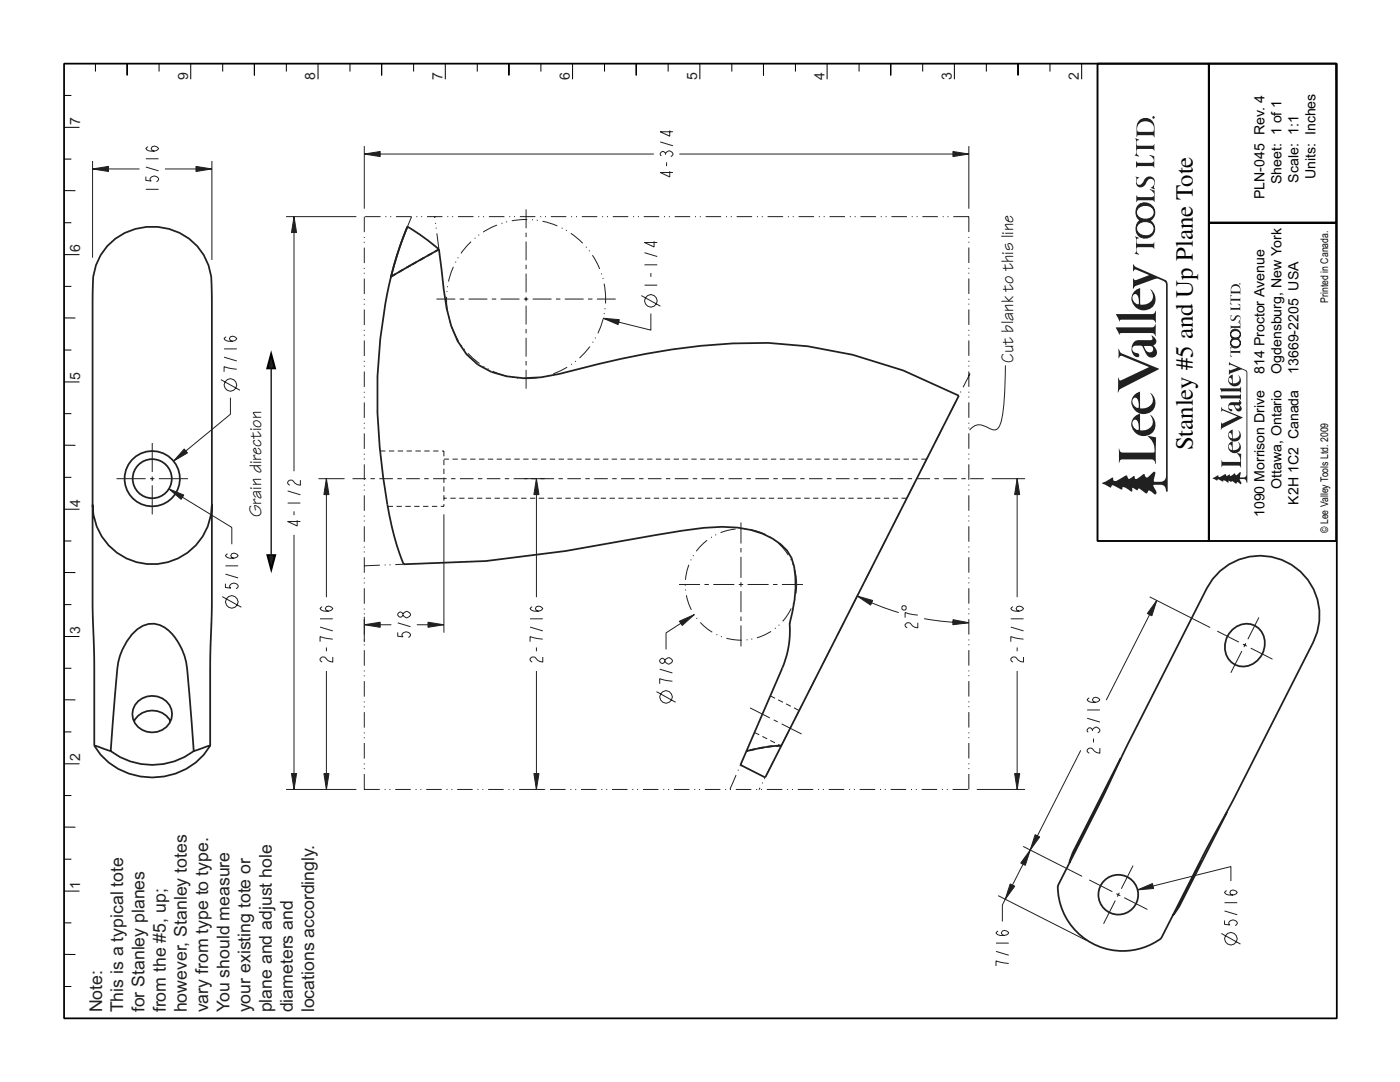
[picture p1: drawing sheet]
<svg xmlns="http://www.w3.org/2000/svg" width="279mm" height="216mm" viewBox="0 0 279 216" stroke-linecap="round" stroke-linejoin="round" font-family="sans-serif">
<g fill="none" stroke="#231f20" stroke-width=".35">
<path d="M78 55.2a105.1 105.1 0 0 0-1.5 40.1 70.9 70.9 0 0 0 3.6 16.1l.5 1.2 16.4-.7 15.9-2 23.2-4a33.8 33.8 0 0 1 13.8-.2 13.7 13.7 0 0 1 7.2 4.1 11.3 11.3 0 0 1 1.7 7.5l-.2 2.4-1 4.8M87.6 49.8l1.5 11.7a17.1 17.1 0 0 0 6.3 11.3 18.4 18.4 0 0 0 12.6 2.5l3.7-.7a162 162 0 0 1 34.5-6.1l7.1-.1 7.9 .7 9 1.7 10.1 3.1 11.1 5.1-38.7 76.1-4.9-2.5 8.3-19.2a19.1 19.1 0 0 0 1.5-9M87.6 49.8l-3.4-2.7-2.9-1.9-2.1 5.7-1.2 4.3M87.6 49.8l-9.6 5.4M18.5 100.7a11.9 11.9 0 0 0 11.9 11.9 11.9 11.9 0 0 0 11.9-11.9M243.5 113.9a11.9 11.9 0 0 1 15.2-.6 11.9 11.9 0 0 1 3.4 14.9l-15.8 31-6 11.2-8.6 16.8a13 13 0 0 1-13.5 1.2 13 13 0 0 1-7.1-11.6l8.6-16.9 5.4-11.5 15.7-31 1.2-1.9zM27.6 139.9a4 4 0 0 1 4.2-.8 4 4 0 0 1 2.5 3.4 4 4 0 0 1-3.9 3.6 4 4 0 0 1-4-3.6l.1-.9 .4-.9zM246 125.6a3.8 3.8 0 0 1 4.4-.8 3.8 3.8 0 0 1 2 4.1 4.4 4.4 0 0 1-5.9 3.7 4.3 4.3 0 0 1-.5-7zM18.8 148.8l3.3 1.1M18.8 148.8a13.7 13.7 0 0 0 23.1 0M18.8 148.8v-16.9l-.3-11.3v-63.6a11.7 11.7 0 0 1 15.2-11.3 11.3 11.3 0 0 1 8.5 11.3l.1 63.6-.3 11.3-.1 16.9M22.1 149.9a13.8 13.8 0 0 0 16.6 0"/>
<path d="M22.1 149.9l1.3-16.5a12.1 12.1 0 0 1 4-7.8 4.7 4.7 0 0 1 7 .9l1.1 1.5a12.4 12.4 0 0 1 1.8 5.4l1.4 16.5M26.8 143.9a4.1 4.1 0 0 1 7.2 0M41.9 148.8l-3.2 1.1M155.9 148.8l-3.1 .3-3.8 .8M223.6 151.3l-9.5 18.8-.7 2.1M244.9 162.1l-9.5 18.8-1.3 1.7"/>
<circle cx="30.4" cy="95.5" r="3.9"/>
<circle cx="30.4" cy="95.5" r="5.5"/>
<circle cx="223.2" cy="178.5" r="4"/>
</g>
<path d="M78 55.2l4.2-2.4M82.2 52.8l3.1-1.7M85.3 51.1l2.3-1.3M155.9 148.8l-3.1 .3-3.8 .8" fill="none" stroke="#231f20" stroke-width=".35" stroke-dasharray="1.1 .7" stroke-linecap="butt"/>
<path d="M75.9 90h12.7M88.6 90v11M181 99.4h-92.4M184.9 91.6h-96.3M77.4 101h11.2M153.7 138.8l5.8 3M150.6 146.1l5.3 2.8" fill="none" stroke="#231f20" stroke-width=".2" stroke-dasharray="1.1 .7" stroke-linecap="butt"/>
<g fill="none" stroke="#231f20" stroke-width=".2">
<path d="M244.8 177.7l-.4 .4a1.72 1.72 0 0 0 2.5 0 .99 .99 0 0 0-1.2-.4l-.3 .4 .3 .4 .4 .1M245.7 175.8v-2.9l-18.7 4.7M198.8 188.2h2.5M198.8 189.8l2.5 .8M199.2 185.8l-.4 .4a1.72 1.72 0 0 0 2.5 0 .99 .99 0 0 0-1.3-.4l-.2 .4 .2 .3 .5 .2M201.3 192.3l-2.5-.6v1.1M243.7 186.3l3.9 2.1M244.4 183.7v.7l1 .2-.2-.3a.85 .85 0 0 1 .9-.8 .85 .85 0 0 1 .8 .8l-.4 .4M244.4 181.8l2.5 .7M244.4 180.1h2.5"/>
<circle cx="245.7" cy="187.3" r="1.25"/>
</g>
<path d="M205.6 169.6l-1 3.1-.9-.5z" fill="#231f20"/>
<path d="M205.6 169.6l-1 3.1-.9-.5z" fill="none" stroke="#231f20" stroke-width=".2"/>
<path d="M201.6 176.4l.9 .4-1.9 2.6z" fill="#231f20"/>
<path d="M201.7 123.5h2.6M201.7 125.1l2.6 .8M202.1 121.1l-.4 .3a1.72 1.72 0 0 0 2.6 0 .99 .99 0 0 0-1.3-.3l-.2 .3 .2 .4 .4 .2M203 129.2v.8M204.3 127.5l-2.6-.5v1M204.3 131.1v1a2.32 2.32 0 0 1-1.7-1h-.5l-.4 .4v.2l.4 .4M201.6 176.4l.9 .4-1.9 2.6z" fill="none" stroke="#231f20" stroke-width=".2"/>
<path d="M202.5 154.4h1l-.5 3.1z" fill="#231f20"/>
<path d="M202.5 154.4h1l-.5 3.1z" fill="none" stroke="#231f20" stroke-width=".2"/>
<path d="M203 95.5l.5 3.2h-1z" fill="#231f20"/>
<path d="M203 95.5l.5 3.2h-1zM217.4 139.3l-.4 .3a1.72 1.72 0 0 0 2.5 0 .99 .99 0 0 0-1.3-.3l-.2 .3 .2 .4 .5 .1M217 141.7h2.5M217 143.3l2.5 .8M217.2 146.1l-.2-.2a.58 .58 0 0 1 .6-.7l.4 .4a.76 .76 0 0 1 .9-.5 .76 .76 0 0 1 .6 .8l-.4 .3M218 145.6v.3M218.2 147.4v.7M219.5 149.3v1a2.32 2.32 0 0 1-1.7-1h-.4l-.4 .4v.2l.4 .4" fill="none" stroke="#231f20" stroke-width=".2"/>
<path d="M230.9 119.8l-1 3.1-.9-.5z" fill="#231f20"/>
<path d="M230.9 119.8l-1 3.1-.9-.5z" fill="none" stroke="#231f20" stroke-width=".2"/>
<path d="M206.6 166.5l.9 .5-1.9 2.6z" fill="#231f20"/>
<g fill="none" stroke="#231f20" stroke-width=".2">
<path d="M197.9 95.5h6.7M203 95.5v23.7M229.4 119.1l12.1 6.1M230.9 119.8l-10.1 19.9M180.2 120.9h.4l.2 .2v.4l-.2 .2h-.4l-.2-.2v-.4zM183.2 124.3v1a2.32 2.32 0 0 1-1.7-1h-.4l-.5 .3v.3l.5 .4M183.2 122.7l-2.6-.5v1M203 133.9v23.6M194.9 157.5h9.7M215.7 149.7l-15.7 30.9v3.3M199.2 178.7l17.6 8.9M204.2 168.9l11.8 6"/>
<path d="M206.6 166.5l.9 .5-1.9 2.6z"/>
</g>
<path d="M171.1 118.9l3.1 .9-.5 .9z" fill="#231f20"/>
<path d="M171.1 118.9l3.1 .9-.5 .9z" fill="none" stroke="#231f20" stroke-width=".2"/>
<path d="M190.2 123.6l3.2 .7-3.2 .4z" fill="#231f20"/>
<g fill="none" stroke="#231f20" stroke-width=".2">
<path d="M171.1 118.9a49.3 49.3 0 0 0 8.3 3.3M131 138l3.8 2.1M131.7 133.5l2.5 .8M132.7 131.7l-.4-.3a.58 .58 0 0 0-.6 .6l.4 .4 .4-.1 .2-.3M132.9 131.5a.72 .72 0 0 1 .8-.2 .72 .72 0 0 1 .5 .7l-.2 .3-.7 .2-.6-.5zM134.2 135.9l-2.5-.5v1M184.4 123.4a49.2 49.2 0 0 0 9 .9M190.2 123.6l3.2 .7-3.2 .4z"/>
<circle cx="132.9" cy="139.1" r="1.25"/>
</g>
<path d="M135.6 124l2.9-1.3-2.4 2.1z" fill="#231f20"/>
<path d="M105.8 123.5h2.5M105.8 125.1l2.5 .8M106.2 121.1l-.4 .3a1.72 1.72 0 0 0 2.5 0 .99 .99 0 0 0-1.2-.3l-.3 .3 .3 .4 .4 .2M107.1 129.2v.8M108.3 127.5l-2.5-.5v1M108.3 131.1v1a2.32 2.32 0 0 1-1.7-1h-.4l-.4 .4v.2l.4 .4M135.6 124l2.9-1.3-2.4 2.1z" fill="none" stroke="#231f20" stroke-width=".2"/>
<path d="M106.5 154.4h1.1l-.5 3.1z" fill="#231f20"/>
<path d="M107.1 95.5v23.7M79.4 126.2v.7l1 .2-.2-.3a.85 .85 0 0 1 .9-.7 .85 .85 0 0 1 .8 .7l-.4 .4M79.4 124.3l2.5 .7M80.4 122.5l-.4-.4a.58 .58 0 0 0-.6 .7l.4 .3h.2l.4-.3M80.6 122.3a.72 .72 0 0 1 .9-.3 .72 .72 0 0 1 .4 .8 .76 .76 0 0 1-.8 .5 .76 .76 0 0 1-.7-.8zM107.1 133.9v23.6M138.5 122.7l-5.6 3.6v3.3M106.5 157.5h2.1M106.5 154.4h1.1l-.5 3.1z" fill="none" stroke="#231f20" stroke-width=".2"/>
<path d="M72.7 124.7l3.2-.5v1z" fill="#231f20"/>
<path d="M72.7 124.7l3.2-.5v1z" fill="none" stroke="#231f20" stroke-width=".2"/>
<path d="M85.4 124.2l3.2 .5-3.2 .5z" fill="#231f20"/>
<path d="M85.4 124.2l3.2 .5-3.2 .5z" fill="none" stroke="#231f20" stroke-width=".2"/>
<path d="M72.7 30.7l3.2-.5v1z" fill="#231f20"/>
<path d="M72.7 30.7l3.2-.5v1zM57.4 98l2.5 .7M59.9 95.8v1a2.32 2.32 0 0 1-1.6-1h-.5l-.4 .4v.2l.4 .4M57.4 100.4h2.5M58.7 102v.8M59.3 103.8v1.1l-1.9-.8h2.5" fill="none" stroke="#231f20" stroke-width=".2"/>
<path d="M58.2 154.4h1l-.5 3.1z" fill="#231f20"/>
<path d="M58.2 154.4h1l-.5 3.1z" fill="none" stroke="#231f20" stroke-width=".2"/>
<path d="M58.7 43.2l.5 3.2h-1z" fill="#231f20"/>
<g fill="none" stroke="#231f20" stroke-width=".2">
<path d="M58.7 43.2l.5 3.2h-1zM44.1 75.8l3.8 2.1M44.7 71.3l2.6 .7M44.7 69.6h2.6M45.1 67.2l-.4 .4a1.72 1.72 0 0 0 2.6 0 .99 .99 0 0 0-1.3-.4l-.2 .4 .2 .4 .4 .1M47.3 73.7l-2.6-.5v1M44.4 119l3.8 2.2M45 116.5v.7l1 .2-.2-.3a.85 .85 0 0 1 .9-.8 .85 .85 0 0 1 .8 .8l-.4 .4M45 114.6l2.5 .7M45 112.9h2.5M45.4 110.5l-.4 .4a1.72 1.72 0 0 0 2.5 0 .99 .99 0 0 0-1.2-.4l-.3 .4 .3 .4 .4 .1M63.9 123.5h2.5"/>
<path d="M63.9 125.1l2.5 .8M64.3 121.1l-.4 .3a1.72 1.72 0 0 0 2.5 0 .99 .99 0 0 0-1.3-.3l-.2 .3 .2 .4 .5 .2M65.1 129.2v.8M66.4 127.5l-2.5-.5v1M66.4 131.1v1a2.32 2.32 0 0 1-1.7-1h-.4l-.4 .4v.2l.4 .4"/>
<circle cx="46" cy="76.8" r="1.25"/>
<circle cx="46.3" cy="120.1" r="1.25"/>
</g>
<path d="M64.6 154.4h1.1l-.6 3.1z" fill="#231f20"/>
<path d="M64.6 154.4h1.1l-.6 3.1z" fill="none" stroke="#231f20" stroke-width=".2"/>
<path d="M65.1 95.5l.6 3.2h-1.1z" fill="#231f20"/>
<g fill="none" stroke="#231f20" stroke-width=".2">
<path d="M29.1 35.2v.8l1.1 .1-.2-.2a.85 .85 0 0 1 .8-.8 .85 .85 0 0 1 .8 .8l-.4 .4M29.1 31.7h2.5M29.1 33.3l2.5 .8M29.1 37.8h2.5M29.5 29.3l-.4 .3a1.72 1.72 0 0 0 2.5 0 .99 .99 0 0 0-1.2-.3l-.2 .3 .2 .4 .4 .2M72.7 29.1v12.5M72.7 30.7h57.8M57.1 43.2h14M58.7 43.2v50.8M46 79.4v3.3l-11.4 9.3M33.7 97.6l12.6 7.6v3.4M63.6 95.5h5.2"/>
<path d="M65.1 95.5l.6 3.2h-1.1zM65.1 95.5v23.7M58.7 106.7v50.8M88.6 102.6v23.7M65.1 133.9v23.6M72.7 124.7h5.4M72.7 123.1v5M83.2 124.7h5.4M57.1 157.5h14"/>
</g>
<path d="M39.1 33.2l3.2 .5-3.2 .5z" fill="#231f20"/>
<path d="M39.1 33.2l3.2 .5-3.2 .5z" fill="none" stroke="#231f20" stroke-width=".2"/>
<path d="M18.5 33.7l3.1-.5v1z" fill="#231f20"/>
<path d="M18.5 33.7l3.1-.5v1zM18.5 32.1v19.3M18.5 33.7h9.3M32.9 33.7h9.4M42.3 32.1v19.8M131.8 28.3l2.5 .8M132 31.1l-.2-.2a.58 .58 0 0 1 .6-.7l.4 .4a.76 .76 0 0 1 .9-.5 .76 .76 0 0 1 .6 .8l-.4 .3M132.8 30.6v.3M133 32.4v.7M133.7 26v1.2l-1.9-.9h2.5M133.7 34.2v1.1l-1.9-.9h2.5" fill="none" stroke="#231f20" stroke-width=".2"/>
<path d="M190.2 30.2l3.2 .5-3.2 .5z" fill="#231f20"/>
<g fill="none" stroke="#231f20" stroke-width=".2">
<path d="M190.2 30.2l3.2 .5-3.2 .5zM128 59l3.8 2.1M128.6 50.4l2.6 .8M128.6 52.8h2.6M128.6 56.9h2.6M129.9 54.5v.8M130.5 48.1v1.2l-1.9-.9h2.6"/>
<circle cx="129.9" cy="60.1" r="1.25"/>
</g>
<path d="M120.4 63.5l3.2 .3-.2 1z" fill="#231f20"/>
<path d="M135.6 30.7h57.8M193.4 29.1v12.5M120.4 63.5l3.2 .3-.2 1zM129.9 62.6v3.3l-9.5-2.4" fill="none" stroke="#231f20" stroke-width=".2"/>
<path d="M227 177.6l3-1.3 .2 1z" fill="#231f20"/>
<path d="M227 177.6l3-1.3 .2 1z" fill="none" stroke="#231f20" stroke-width=".2"/>
<path d="M107.1 95.5l.5 3.2h-1.1z" fill="#231f20"/>
<path d="M107.1 95.5l.5 3.2h-1.1z" fill="none" stroke="#231f20" stroke-width=".2"/>
<path d="M36.8 89.6l.6 .8-2.8 1.6z" fill="#231f20"/>
<path d="M36.8 89.6l.6 .8-2.8 1.6z" fill="none" stroke="#231f20" stroke-width=".2"/>
<path d="M33.7 97.6l3 1.2-.6 .8z" fill="#231f20"/>
<g fill="none" stroke="#231f20" stroke-width=".2">
<path d="M87.1 59.7h3.8M91.7 59.7h.9M93.5 59.7h3.8M98.1 59.7h.9M99.9 59.7h3.8M104.6 59.7h.8M105 41.8v3.7M105 46.4v.9M105 48.2v3.7M105 52.8v.9M105 54.6v3.7M105 59.2v.9"/>
<path d="M106.3 59.7h3.8M111 59.7h.8M112.7 59.7h3.8M117.4 59.7h.8M119.1 59.7h3.8M105 61v3.8M105 65.6v.9M105 67.4v3.8M105 72v.9M105 73.8v3.8M200.7 72.9l-.1 3a38.6 38.6 0 0 1-.9 8.5 1.35 1.35 0 0 1-1.7 1.3l-.9-.4a2.52 2.52 0 0 0-3.6 .5M23.3 95.5h5.8"/>
<path d="M29.9 95.5h.9M30.4 88.4v5.8M30.4 95.1v.9M30.4 96.8v5.8M31.7 95.5h5.8M33.7 97.6l3 1.2-.6 .8zM70.3 95.5h2.8M73.9 95.5h.9M75.7 95.5h2.7M79.3 95.5h.9M81.1 95.5h2.7M84.7 95.5h.8"/>
<path d="M86.4 95.5h2.7M90 95.5h.9M91.8 95.5h2.7M95.4 95.5h.9M97.1 95.5h2.8M100.7 95.5h.9M102.5 95.5h8.1M111.5 95.5h.8M113.2 95.5h2.7M116.8 95.5h.9M118.6 95.5h2.7M122.2 95.5h.9"/>
<path d="M123.9 95.5h2.8M127.5 95.5h.9M129.3 95.5h2.7M132.9 95.5h.9M134.7 95.5h2.7M138.3 95.5h.8M140 95.5h2.7M143.6 95.5h.9M145.4 95.5h2.7M149 95.5h.9M150.7 95.5h2.8M154.3 95.5h.9"/>
<path d="M156.1 95.5h2.7M159.7 95.5h.9M161.5 95.5h2.7M165.1 95.5h.8M166.8 95.5h2.7M170.4 95.5h.9M172.2 95.5h2.7M175.8 95.5h.9M177.5 95.5h2.8M181.1 95.5h.9M182.9 95.5h2.7M186.5 95.5h.9"/>
<path d="M188.3 95.5h2.7M191.9 95.5h.8M193.6 95.5h2.7M135.5 116.6h4.2M140.6 116.6h.9M142.4 116.6h4.2M147.4 116.6h.9M147.9 104.3v4.2M147.9 109.3v.9M147.9 111.1v4.2M147.9 116.2v.9M147.9 118v4.1"/>
<path d="M149.2 116.6h4.2M154.3 116.6h.9M156 116.6h4.2M147.9 123v.9M147.9 124.8v4.2M242.9 125.9l4.4 2.2M247.8 129.9l-2.2 4.3M248 128.5l.8 .4M248.6 128.3l-.4 .8M249.6 129.3l4.4 2.2M251.2 123.2l-2.2 4.3M149.7 141.2l3.9 2.1"/>
<path d="M154.4 143.7l.8 .3M156 144.4l4 2.1M217.4 175.6l4.6 2.3M222.6 179.7l-2.4 4.6M222.8 178.3l.8 .4M223.4 178.1l-.4 .8M224.4 179.1l4.6 2.4M226.1 172.7l-2.3 4.6"/>
</g>
<path d="M72.7 43.2v114.3M81.1 45.7l1-2.4M87.6 49.6l-.9-6.4M120.9 59.7a15.9 15.9 0 0 0-23.4-14 15.9 15.9 0 0 0-1.4 27.2 15.9 15.9 0 0 0 24.7-11.6l.1-1.6M193.4 43.2h-120.7M193.6 74.5l-42.1 83.1M72.7 112.9l7.8-.3M159 116.6a11.1 11.1 0 0 0-16.3-9.8 11.1 11.1 0 0 0-1.1 19 11.1 11.1 0 0 0 17.3-7.9l.1-1.3M72.7 157.5h120.7M145.7 157.5l2.1-4.9M193.4 157.5v-114.3" fill="none" stroke="#231f20" stroke-width=".2" stroke-dasharray="3.1 1 .2 .8 .2 1" stroke-linecap="butt"/>
<path d="M54.1 73v38.3" fill="none" stroke="#010202" stroke-width=".2"/>
<g fill="#010202">
<path d="M53.1 110.6h2.1l-1.1 3.8z"/>
<path d="M54.1 69.9l1 3.8h-2z"/>
</g>
<path d="M54.1 73v38.3" fill="none" stroke="#231f20" stroke-width=".2"/>
<g fill="#231f20">
<path d="M53.6 110.9h1l-.5 1.9z"/>
<path d="M54.1 71.4l.5 1.9h-1z"/>
</g>
<path d="M12.8 12.7h254v190.5h-254z" fill="none" stroke="#010202" stroke-width=".35"/>
<path d="M219 12.7h22.3v95.2h-22.3zM241.3 12.7h25.4v31.7h-25.4zM241.3 44.4h25.4v63.5h-25.4z" fill="none" stroke="#010202" stroke-width=".38"/>
<g fill="none" stroke="#010202" stroke-width=".2">
<path d="M12.8 19h1.4M19 12.7v1.6M25.4 12.7v2.4M31.7 12.7v1.6M38.1 12.7v3.1M44.4 12.7v1.6M50.8 12.7v2.4M57.1 12.7v1.6M63.5 12.7v3.1M69.8 12.7v1.6M76.2 12.7v2.4M82.5 12.7v1.6"/>
<path d="M88.9 12.7v3.1M95.2 12.7v1.6M101.6 12.7v2.4M107.9 12.7v1.6M114.3 12.7v3.1M120.6 12.7v1.6M127 12.7v2.4M133.3 12.7v1.6M139.7 12.7v3.1M146 12.7v1.6M152.4 12.7v2.4M158.7 12.7v1.6"/>
<path d="M165.1 12.7v3.1M171.4 12.7v1.6M177.8 12.7v2.4M184.1 12.7v1.6M190.5 12.7v3.1M196.8 12.7v1.6M203.2 12.7v2.4M209.5 12.7v1.6M215.9 12.7v3.1M241.3 12.7v3.1M266.7 12.7v3.1M12.8 31.7h1.4"/>
<path d="M12.8 38l2.3 .1M12.8 25.4h3.1M12.8 57.1h1.4M12.8 44.4h1.4M12.8 50.8h3.1M12.8 69.8h1.4M12.8 76.2h3.1M12.8 63.4l2.3 .1M12.8 95.2h1.4M12.8 82.5h1.4M12.8 88.8l2.3 .1M12.8 107.9h1.4"/>
<path d="M12.8 114.2l2.3 .1M12.8 101.6h3.1M12.8 133.3h1.4M12.8 120.6h1.4M12.8 139.6l2.3 .1M12.8 127h3.1M12.8 158.7h1.4M12.8 146h1.4M12.8 152.4h3.1M12.8 171.4h1.4M12.8 177.8h3.1M12.8 165l2.3 .1"/>
<path d="M12.8 196.8h1.4M12.8 184.1h1.4M12.8 190.4l2.3 .1"/>
</g>
<g fill="#231f20">
<path d="M226.5 47.2l.8 .3-.5 .2a.78 .78 0 0 0 .2 1h3l.3-.4 .1 1.3-.1 .1-.1-.3-.4-.1-2.9 .1a1.03 1.03 0 0 0 .4 1.4l-.9-.2 .3-.5v-2.4z" fill-rule="evenodd"/>
<path d="M226.6 35.3l.8 .1a.71 .71 0 0 0-.6 .9 .71 .71 0 0 0 .8 .5l.4-.2a1.72 1.72 0 0 1 1.5-1.4 1.22 1.22 0 0 1 .8 2l.2 .6-.9-.3a.89 .89 0 0 0 .8-1 .89 .89 0 0 0-1-.8l-.5 .5a1.37 1.37 0 0 1-1.7 1.1 1.63 1.63 0 0 1-.4-1.8z" fill-rule="evenodd"/>
<path d="M227.2 41a2.02 2.02 0 0 0 .4 3 1.9 1.9 0 0 0-.8 2.5 1.9 1.9 0 0 0 2.6 .8 1.9 1.9 0 0 0 .9-2.5l-.8-.8a1.93 1.93 0 0 0 .6-2.8 1.93 1.93 0 0 0-2.9-.2zM227.4 44.6a1.38 1.38 0 0 0-.5 1.5 1.38 1.38 0 0 0 1.4 .9 1.47 1.47 0 0 0 2-1.2 1.47 1.47 0 0 0-1.7-1.6zM227.2 41.4a1.26 1.26 0 0 0-.3 1.4 1.26 1.26 0 0 0 1 .8 1.8 1.8 0 0 0 2.4-1.2 1.83 1.83 0 0 0-3.1-1z" fill-rule="evenodd"/>
</g>
<path d="M227.2 41a1.93 1.93 0 0 1 2.9 .2 1.93 1.93 0 0 1-.6 2.8 1.88 1.88 0 0 1 .7 2.6 1.88 1.88 0 0 1-2.6 .7 1.88 1.88 0 0 1-.7-2.5l.7-.8a1.96 1.96 0 0 1-.4-3zM227.2 41.4a2.05 2.05 0 0 1 3 .4 1.41 1.41 0 0 1-.2 1.5 1.41 1.41 0 0 1-1.4 .4 1.48 1.48 0 0 1-1.7-1.9zM227.4 44.6a1.86 1.86 0 0 1 2.9 1 1.76 1.76 0 0 1-1.2 1.5 1.76 1.76 0 0 1-1.8-.6 1.25 1.25 0 0 1 .1-1.9z" fill="none" stroke="#231f20" stroke-width=".2"/>
<g fill="#231f20">
<path d="M226.8 39l.2 .2 .3 .1h2.8a1 1 0 0 0-.6-1.5l.9 .2v2.3a.5 .5 0 0 0-.7-.3h-2.6l-.3 .3z" fill-rule="evenodd"/>
<path d="M226.7 32.2l.2 .2 .4 .1h2.4l.4-.1 .2-.2a1.26 1.26 0 0 0-.9-1.3l1 .3-.1 2.3a.48 .48 0 0 0-.6-.4l-2.7 .1-.2 .3z" fill-rule="evenodd"/>
<path d="M227.4 24.6a1.14 1.14 0 0 0-.2 1.7h2.8a1.32 1.32 0 0 0 .1-1.4 1.32 1.32 0 0 0-1.2-.7l-1.1 .1zM227.3 24.1a1.8 1.8 0 0 1 2-.4 1.8 1.8 0 0 1 1.1 1.7v2l-.2-.3-.4-.1h-2.6h-.2l-.1 .3a4.9 4.9 0 0 1 .4-3.2z" fill-rule="evenodd"/>
<path d="M230 23.2h.4v.4h-.4z" fill-rule="evenodd"/>
<path d="M226.5 27.6l.9 .3-.5 .2a.79 .79 0 0 0 .1 1h2.8a.39 .39 0 0 0 .5-.4v1.4l-.3-.4-3 .1a1.06 1.06 0 0 0 .3 1.4l-.8-.2 .2-.5v-2.4z" fill-rule="evenodd"/>
<path d="M226.2 52.7v1.5l.4-.4 2.7 1.1-2.7 1-.5-.4v2.2l.7-.7 3.8-1.4a2.31 2.31 0 0 1 2.1 1.1v38.2a1.1 1.1 0 0 1-1.1 1.2h-1.2a2.05 2.05 0 0 1 .2-1.7l-.1-.2-.2-.1-1.2 1.1-.3 .1-.2-.1-.3-.6-1.5 1h-.2l-.3-.6-.9 .6-.2-.1-.2-.5-.3-.1-1.3 .7a.86 .86 0 0 1-1.2 .3l-.1-.6h-.2l-1.9 1.1 1.7 .9a.46 .46 0 0 1 .5-.4l1.6 .8 .2-.4a1.96 1.96 0 0 1 1.7 .8l.3-.1v-.6h.1l.8 .4 .4-.3h.2l1.2 .9h.2l.3-.5 .7 .3a.54 .54 0 0 0 .9 .3l-.1-.6-.5-1.1a2.27 2.27 0 0 1 2.4 .5l.1 .8h.3v-41.5l-.4-.7-5.7-2.5zM222.7 65.3h7.2a.89 .89 0 0 0 .7-.7v2.5a.96 .96 0 0 0-.8-.6h-6h-.3l-.1 .3zM222.7 62.7h7.2a.82 .82 0 0 0 .8-.7v2.5a.97 .97 0 0 0-.8-.7h-6.1l-.3 .1v.3zM226.3 68.3l.4-.3 .5-.1h2.4l.3-.1 .1-.2-.2-.7 .3 .2a1.02 1.02 0 0 1 .7 .9 1.02 1.02 0 0 1-.6 1 1.29 1.29 0 0 1 .7 1.2 1.29 1.29 0 0 1-1 1.2 1.41 1.41 0 0 1-1.4-1.1l-.5-1.1a1.83 1.83 0 0 0-1.9 0 .75 .75 0 0 0 .4 1.2l.7 .2 .2 .4a.77 .77 0 0 1-1.3-.4 2.1 2.1 0 0 1 .2-2.3zM228.3 69.1a1.23 1.23 0 0 0 1.6 1.1l.2-.6-.1-.3a2.19 2.19 0 0 0-1.7-.2zM223.3 69.6l.2 .6 .4 .3 7.4 3.1-7.5 3.9-.4 .2-.3 .6 .1-2.9 .3 .5h.3l5.5-2.7-5.4-2.2h-.3l-.4 .4zM226.1 84a1.31 1.31 0 0 0 1 1.8 1.84 1.84 0 0 0-.5-2.1zM226.1 79.6a1.3 1.3 0 0 0 1 1.8 1.81 1.81 0 0 0-.5-2.1zM226.1 58.9a1.3 1.3 0 0 0 1.1 1.8 1.8 1.8 0 0 0-.6-2zM226.5 83.1l1-.5v3.3a1.89 1.89 0 0 0 2-.5 1.89 1.89 0 0 0 .4-2l-.4-.7a2.37 2.37 0 0 1 .4 3.8 2.37 2.37 0 0 1-3.7-.6 2.03 2.03 0 0 1 .3-2.8zM226.5 78.7l1-.5v3.3a1.9 1.9 0 0 0 2-.5 1.9 1.9 0 0 0 .4-2l-.4-.7a2.38 2.38 0 0 1 .2 3.9 2.38 2.38 0 0 1-3.7-1 2.02 2.02 0 0 1 .5-2.5zM226.5 58l1-.5 .1 3.3a1.88 1.88 0 0 0 1.9-.5 1.88 1.88 0 0 0 .4-2l-.4-.6a2.35 2.35 0 0 1 .5 3.6 2.35 2.35 0 0 1-3.7-.3 2.08 2.08 0 0 1 .2-3zM223.3 89.6l.1-.1a.74 .74 0 0 0 .7 .8h6.3a3.3 3.3 0 0 0-1.4-3.3l1.7 .3v5.2l-.1 .1a.81 .81 0 0 0-.7-.9h-5.9a.79 .79 0 0 0-.7 .7z" fill-rule="evenodd"/>
<path d="M245.5 69.3l.4 .1-.2 .1v.5h1.7l.1-.2v.8l-.3-.2h-1.4h-.1l-.1 .3 .3 .5-.5-.1 .2-.3z" fill-rule="evenodd"/>
<path d="M245.5 62.9l.4 .1-.1 .1a.38 .38 0 0 0-.2 .4 .38 .38 0 0 0 .4 .3l.2-.1a.83 .83 0 0 1 1.1-.7l.3 .3-.1 .8 .1 .2-.5-.2a.44 .44 0 0 0 .4-.6 .44 .44 0 0 0-.7-.1 .7 .7 0 0 1-1.1 .5z" fill-rule="evenodd"/>
<path d="M246 65.8a1.05 1.05 0 0 0 0 1.8 1 1 0 0 0-.3 1.5 1 1 0 0 0 1.6 0 1 1 0 0 0-.3-1.5 1.03 1.03 0 0 0 .4-1.4 1.03 1.03 0 0 0-1.4-.4zM245.8 68a.86 .86 0 0 0 .8 1.2 .86 .86 0 0 0 .8-1.2 1.13 1.13 0 0 0-1.6 0zM245.8 66.3l-.2 .4a.97 .97 0 0 0 1 .7 .97 .97 0 0 0 .9-.7 .98 .98 0 0 0-.7-.8 .98 .98 0 0 0-1 .4z" fill-rule="evenodd"/>
</g>
<path d="M245.8 66.3a.9 .9 0 0 1 1.1-.3 .9 .9 0 0 1 .5 1.1 .9 .9 0 0 1-1.2 .3 .9 .9 0 0 1-.4-1.1zM245.8 68a.9 .9 0 0 1 1.1-.3 .9 .9 0 0 1 .5 1.2 .91 .91 0 0 1-1.2 .2 .91 .91 0 0 1-.4-1.1zM246 65.8a1.03 1.03 0 0 1 1.4 .4 1.03 1.03 0 0 1-.4 1.4 1.01 1.01 0 0 1 .3 1.5 1.01 1.01 0 0 1-1.6 0 1.01 1.01 0 0 1 .3-1.5l-.2-.2a1.09 1.09 0 0 1 .2-1.6z" fill="none" stroke="#231f20" stroke-width=".2"/>
<g fill="#231f20">
<path d="M245.6 64.9l.3 .2 1.5-.1a.64 .64 0 0 0-.4-.7l.5 .1v1.2l-.1-.2h-1.5l-.3 .2z" fill-rule="evenodd"/>
<path d="M245.6 61.3l.3 .2 1.5-.1a.65 .65 0 0 0-.4-.8l.5 .2v1.2l-.3-.2h-1.3l-.3 .2z" fill-rule="evenodd"/>
<path d="M245.8 57.4l-.1 .5 .1 .2h1.6a.82 .82 0 0 0-.2-.9 .82 .82 0 0 0-1-.1zM246 56.9a.96 .96 0 0 1 1-.1 .96 .96 0 0 1 .5 .9v1l-.2-.2h-1.5l-.1 .2a2.14 2.14 0 0 1 .3-1.8z" fill-rule="evenodd"/>
<path d="M247.4 56.5l.2 .1-.1 .2-.2-.2z" fill-rule="evenodd"/>
<path d="M245.5 58.9l.4 .1-.2 .1v.5h1.7l.1-.2v.8l-.3-.2h-1.4h-.1l-.1 .3 .3 .5-.5-.2 .2-.2z" fill-rule="evenodd"/>
<path d="M245.3 72.2v.8l.2-.2 1.5 .6-1.3 .5h-.2l-.2-.2-.1 1.1 .4-.3 1.9-.7a1.06 1.06 0 0 1 1.3 .6v20.2a.57 .57 0 0 1-.6 .7h-.7l.1-.9-.1-.2-.8 .6-.3-.4-.8 .6-.1-.1-.1-.2-.5 .3-.3-.4-1.2 .6-.2-.1-.1-.3h-.1l-1 .6 .9 .5 .2-.3 .9 .5 .3-.3 .8 .5 .1-.4 .5 .3 .3-.2 .7 .5 .3-.3 .7 .4v-.4l-.3-.5a1.3 1.3 0 0 1 1.2 .1l.2 .5h.1v-22.1l-.2-.3-3-1.3zM243.4 78.9h3.8l.3-.1 .2-.3v1.3l-.2-.2-.3-.1h-3.2l-.2 .2zM243.5 77.5h3.8l.2-.1 .2-.3v1.3l-.2-.2-.2-.1h-3.3l-.2 .2zM245.3 80.6l.6-.3h1.2l.2-.1v-.4a.58 .58 0 0 1 .4 .4 .58 .58 0 0 1-.3 .6 .87 .87 0 0 1 .3 1.1 .68 .68 0 0 1-1.1-.4l-.4-.6h-.8l-.2 .2a.68 .68 0 0 0 .7 .7l-.1 .3a.96 .96 0 0 1-.5-1.5zM246.4 80.9l.2 .4 .4 .3 .4-.2v-.3a.86 .86 0 0 0-1-.2zM243.7 81.2l.4 .5 3.9 1.6-4 2.1-.3 .4v-1.6l.1 .3h.2l3-1.4-2.9-1.2-.4 .3zM245.3 88.8a.69 .69 0 0 0 .4 1l.2-.1-.1-.6-.1-.3zM245.3 86.4a.69 .69 0 0 0 .4 1h.2l-.1-.6-.1-.3zM245.3 75.4a.68 .68 0 0 0 .5 1.1l.1-.1-.1-.6-.1-.3zM245.5 88.3l.5-.2v1.7a1.01 1.01 0 0 0 1.2-.4 1.01 1.01 0 0 0-.1-1.2 1.25 1.25 0 0 1 .3 1.7 1.25 1.25 0 0 1-1.8 .3 1.25 1.25 0 0 1-.1-1.9zM245.5 86l.5-.3v1.8a1.01 1.01 0 0 0 1.2-.4 1.01 1.01 0 0 0-.1-1.3 1.25 1.25 0 0 1 .3 1.8 1.25 1.25 0 0 1-1.8 .2 1.25 1.25 0 0 1-.1-1.8zM245.4 75.1l.6-.4v1.8a1 1 0 0 0 1.2-.4 1 1 0 0 0-.1-1.3 1.25 1.25 0 0 1 .3 1.8 1.25 1.25 0 0 1-1.8 .3 1.25 1.25 0 0 1-.2-1.8zM243.7 91.8l.2 .3 .3 .1h3.2l.1-.2a1.82 1.82 0 0 0-.7-1.6l.9 .2v2.8l-.2-.4-.2-.1h-3.2l-.3 .4z" fill-rule="evenodd"/>
</g>
<text font-size="4.9" fill="#010202" x="238.1" y="89.9" transform="rotate(-90 238.1 89.9)">Stanley #5 and Up Plane Tote</text>
<g font-size="3.5" fill="#010202">
<text x="202.2" y="72.4" transform="rotate(-90 202.2 72.4)">Cut blank to this line</text>
<text x="52.1" y="103.3" transform="rotate(-90 52.1 103.3)">Grain direction</text>
</g>
<g font-size="3.5" fill="#231f20">
<text x="20.4" y="202" transform="rotate(-90 20.4 202)">Note:</text>
<text x="24.6" y="202" transform="rotate(-90 24.6 202)">This is a typical tote</text>
<text x="28.8" y="202" transform="rotate(-90 28.8 202)">for Stanley planes</text>
<text x="33.1" y="202" transform="rotate(-90 33.1 202)">from the #5, up;</text>
<text x="37.3" y="202" transform="rotate(-90 37.3 202)">however, Stanley totes</text>
<text x="41.5" y="202" transform="rotate(-90 41.5 202)">vary from type to type.</text>
<text x="45.8" y="202" transform="rotate(-90 45.8 202)">You should measure</text>
<text x="50" y="202" transform="rotate(-90 50 202)">your existing tote or</text>
<text x="54.2" y="202" transform="rotate(-90 54.2 202)">plane and adjust hole</text>
<text x="58.5" y="202" transform="rotate(-90 58.5 202)">diameters and</text>
<text x="62.7" y="202" transform="rotate(-90 62.7 202)">locations accordingly.</text>
</g>
<g font-size="2.8" fill="#231f20">
<text x="37.5" y="16" transform="rotate(-90 37.5 16)">9</text>
<text x="62.9" y="16" transform="rotate(-90 62.9 16)">8</text>
<text x="88.3" y="16" transform="rotate(-90 88.3 16)">7</text>
<text x="113.7" y="16" transform="rotate(-90 113.7 16)">6</text>
<text x="139.1" y="16" transform="rotate(-90 139.1 16)">5</text>
<text x="164.5" y="16" transform="rotate(-90 164.5 16)">4</text>
<text x="189.9" y="16" transform="rotate(-90 189.9 16)">3</text>
<text x="215.3" y="16" transform="rotate(-90 215.3 16)">2</text>
<text x="16" y="24.9" transform="rotate(-90 16 24.9)">7</text>
<text x="16" y="50.3" transform="rotate(-90 16 50.3)">6</text>
<text x="16" y="75.7" transform="rotate(-90 16 75.7)">5</text>
<text x="16" y="101.1" transform="rotate(-90 16 101.1)">4</text>
<text x="16" y="126.5" transform="rotate(-90 16 126.5)">3</text>
<text x="16" y="151.9" transform="rotate(-90 16 151.9)">2</text>
<text x="16" y="177.3" transform="rotate(-90 16 177.3)">1</text>
</g>
<g font-size="2.8" fill="#010202">
<text x="262.5" y="35.8" transform="rotate(-90 262.5 35.8)">Units: Inches</text>
<text x="252.4" y="39.7" transform="rotate(-90 252.4 39.7)">PLN-045 Rev. 4</text>
<text x="255.8" y="36.7" transform="rotate(-90 255.8 36.7)">Sheet: 1 of 1</text>
<text x="259.1" y="36.4" transform="rotate(-90 259.1 36.4)">Scale: 1:1</text>
<text x="252.4" y="74.6" transform="rotate(-90 252.4 74.6)">814 Proctor Avenue</text>
<text x="255.8" y="74.6" transform="rotate(-90 255.8 74.6)">Ogdensburg, New York</text>
<text x="259.1" y="74.6" transform="rotate(-90 259.1 74.6)">13669-2205 USA</text>
<text x="255.8" y="97.6" transform="rotate(-90 255.8 97.6)">Ottawa, Ontario</text>
<text x="259.1" y="100.7" transform="rotate(-90 259.1 100.7)">K2H 1C2 Canada</text>
<text x="252.4" y="103.2" transform="rotate(-90 252.4 103.2)">1090 Morrison Drive</text>
</g>
<g font-size="2.1" fill="#010202">
<text x="265.1" y="60.4" transform="rotate(-90 265.1 60.4)">Printed in Canada.</text>
<text x="265.1" y="106.4" transform="rotate(-90 265.1 106.4)">© Lee Valley Tools Ltd. 2009</text>
</g>
</svg>
